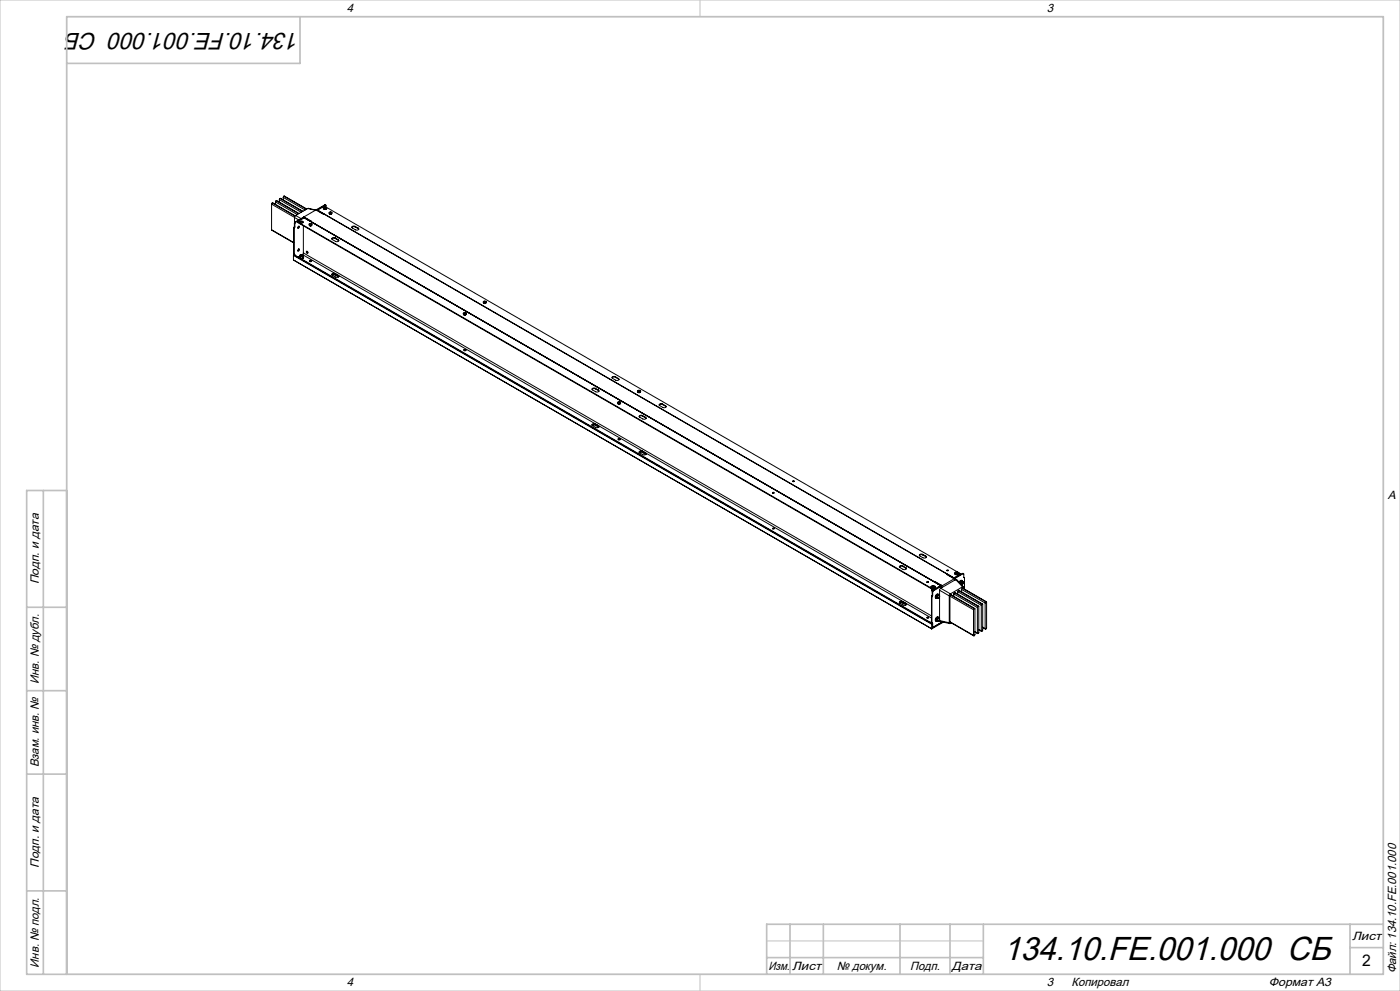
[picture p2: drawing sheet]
<svg xmlns="http://www.w3.org/2000/svg" width="420mm" height="297mm" viewBox="0 0 420 297" stroke-linecap="round" stroke-linejoin="round" font-family="sans-serif">
<g fill="none" stroke="#000" stroke-width=".3">
<path d="M83.8 59.8v.8M83.8 59.8l6.6 3.8M84 59.5l-.2 .3M84 59.5l6.9 3.8M84 59.5l6.8 3.9M85 59.2v.7M85 59.2l6.5 3.7M85.2 58.8l-.2 .4M85.2 58.8l6.8 3.8M85.2 58.8l6.8 3.9M81.5 68.9l6.6 3.9M81.5 68.9l6.6 3.8"/>
<path d="M81.5 61.2l8.1 4.7M81.5 61.2v7.7M81.7 60.8l-.2 .4M81.7 60.8l6.9 3.9M81.7 60.8l6.8 3.9M82.6 60.5v.8M82.6 60.5l6.6 3.8M82.9 60.1l-.3 .4M82.9 60.1l6.8 3.9M82.9 60.1l6.7 3.9M88 76.5l191.5 110.6M88 76.5v1.4"/>
<path d="M88 77.9h.1M88 77.9l191.5 110.6M88.1 76.1l191.6 110.8M88.1 76.4l-.1 .1M88.1 76.1l.1 .1M88.1 68.3l.1 .1M88.1 68.3v7.8M88.1 76.4l191.5 110.6M88.2 76.2l.3 .3M88.2 68.4v7.8M88.2 76.3l-.1 .1M88.3 68l-.2 .3"/>
<path d="M88.3 66.9v1.1M88.3 76.3v.1M88.3 66.9l.2 .1M88.3 68h.2M88.5 68l-.3 .4M88.5 67v1M88.5 66.5l-.2 .4M88.5 66.5l.2 .1M88.7 66.6l-.2 .4M88.7 64.6l-.3 .5-.1 1.7M88.7 64.6l1.6 .9M89.2 66.5l190.9 110.4v-.2"/>
<path d="M89.2 66.5l190.9 110.2M89.5 67.9a.23 .23 0 0 1 .3 .1 .23 .23 0 0 1-.2 .3 .23 .23 0 0 1-.3-.2zM89.5 74.7a.23 .23 0 0 1 .3 .2 .23 .23 0 0 1-.2 .3 .23 .23 0 0 1-.3-.2zM89.6 74.7l.1 .1M89.7 67.8l-.4 .5M89.7 74.7h.1M89.7 74.7l-.4 .5M89.8 77.2h.1M89.9 77l-.1 .2M89.9 76.7v.6M89.9 76.7l.4 .2M89.9 76.8l-.5 .2"/>
<path d="M90.1 66.4v.1M90.1 66.5l-.1 .2M90.2 76.5l.5 .1-.4 .1zM90.3 76.9v.6l.5-.1M90.6 66.3l.4 .2-.2 .3-.5 .1-.4-.2 .2-.3M90.6 66.3l-.5 .1M90.6 66.4l.3 .2M90.6 66.3v.1M90.6 66.4l-.5 .1M90.7 76.3h-.1M90.7 76.3l188.7 108.9M90.8 76.8l-.5 .1"/>
<path d="M90.8 76.8v.6M90.9 65.2h.6M90.9 65.2l-2.4 1.3M90.9 65.2h.1M90.9 77h.1a.42 .42 0 0 1-.1 .5 .42 .42 0 0 1-.5 .1M90.9 76.5l-.1 .3M90.9 76.5l-.3-.2-.5 .1-.2 .3M90.9 76.5l-.1 .9M91 75.8l-.3 .5M91 67.7v8.1M91 75.8l188.4 108.8M91 65.2h.3"/>
<path d="M91 65.1h.1M91 65.2v.2M91 65.1l191.5 110.5M91 65.1l3.9-2.3 191.5 110.6M91 65.2l-2.3 1.4M91.1 77.2v.1M91.3 65.3l190.9 110.2M91.3 65.3l-2.1 1.2M91.3 65.3h.1M91.3 65.2v.1M91.5 65.2l1.9 1.1v.2M91.5 65.2h-.2"/>
<path d="M92 75.3l.3 .2v.4l-.4-.3zM92.2 75.4l.2 .2M92.3 62.5l2.4 .5M92.3 62.5l-3.6 2.1M92.3 62.5l2.3 .5M92.7 67.2a.43 .43 0 0 1 .6-.2 .43 .43 0 0 1 .2 .5h-.6zM92.8 67.5l.4 .2 .3-.2M92.9 67.5h.5M95.1 62.8v.3M95.1 63.1l2.1 1.1M95.1 62.8h.1M95.2 62.8v.2"/>
<path d="M95.2 63l-.1 .1M95.2 63h.1M95.3 63l190.9 110.2M95.3 63l2-1.2 190 109.6M97.1 62.3v.1M97.1 62.4l-.1 .2M97.4 61.4l.3 .1M97.4 61.4l-2.3 1.4M97.4 61.4l.2 .1M97.6 61.5h.2v.6M97.6 61.5l-2.4 1.3M97.6 62.4l.4 .1"/>
<path d="M97.6 62.2l.4 .2-.1 .3-.5 .1-.4-.2 .1-.3M97.6 62.2l-.5 .1M97.6 62.2v.2M97.6 62.4h-.5M97.8 62.4v.2M97.8 62.6h.1M98.7 63.7l.3-.1a.4 .4 0 0 1 .5-.1 .4 .4 0 0 1 0 .6 .4 .4 0 0 1-.5 0zM98.8 64l.4 .3 .3-.3M98.9 64.1h.5zM100.6 71.3l-.3-.1a.41 .41 0 0 0-.6 0 .41 .41 0 0 0 0 .6l1.2 .6a.41 .41 0 0 0 .6 0 .41 .41 0 0 0 0-.6M100.6 71.5l-.6-.1-.5 .2M100.6 71.5l.9 .5"/>
<path d="M100.6 71.3l.9 .5M100.6 71.3v.2M101.5 72l.1 .2M101.5 71.8v.2M106.6 67.8h-.3a.41 .41 0 0 0-.6 0 .41 .41 0 0 0 0 .5l1.2 .7a.41 .41 0 0 0 .6 0 .41 .41 0 0 0 0-.6M106.6 68l-.6-.1-.5 .3M106.6 67.8l.9 .6M106.6 68l.9 .5M106.6 67.8v.2M107.5 68.5l.1 .2M107.5 68.4v.1M99.5 82.3l.9-.2 1.2 .8"/>
<path d="M100.6 82l-.3-.1a.41 .41 0 0 0-.6 0 .41 .41 0 0 0 0 .6l1.2 .6a.41 .41 0 0 0 .6 0 .41 .41 0 0 0 0-.6M100.6 82.4l-1 .1M100.6 82l.9 .5M100.6 82v.4M100.6 82.4l.9 .5M101.5 82.5v.4M101.5 82.9v.1M139 93.8a.4 .4 0 0 1 .6-.2 .4 .4 0 0 1 .1 .6l-.2 .1a.32 .32 0 0 1-.4-.1 .32 .32 0 0 1-.1-.4zM139.1 94.2l.3 .3 .4-.3M139.2 94.3h.5M145 90.4l.2-.1a.38 .38 0 0 1 .5-.1 .38 .38 0 0 1 .1 .6 .38 .38 0 0 1-.6 0zM145.1 90.8l.3 .2 .4-.2"/>
<path d="M145.2 90.8v.1M145.2 90.8h.5zM145.3 90.3l.3 .1zM139.3 104.8l.3 .1zM178.6 116.4l-.2-.1a.41 .41 0 0 0-.6 0 .41 .41 0 0 0 0 .6l1.2 .6a.41 .41 0 0 0 .5 0 .41 .41 0 0 0 0-.6M178.6 116.5l-.6-.1-.4 .3M178.6 116.5l.9 .6M178.6 116.4l.9 .5M178.6 116.4v.1M179.5 117.1l.2 .1M179.5 116.9v.2M184.6 112.9l-.3-.1a.41 .41 0 0 0-.5 0 .41 .41 0 0 0 0 .6l1.2 .6a.41 .41 0 0 0 .5 0 .41 .41 0 0 0 0-.6"/>
<path d="M184.6 113.1l-.6-.1-.4 .2M184.6 112.9l.9 .5M184.6 113.1l.9 .5M184.6 112.9v.2M185.5 113.6l.2 .2M185.5 113.4v.2M191.3 117.1l.1-.1a.38 .38 0 0 1 .6-.1 .38 .38 0 0 1 0 .6 .38 .38 0 0 1-.5 0zM191.4 117.5l.3 .2 .4-.2M191.5 117.5h.5zM191.6 117l.3 .1zM177.6 127.4l.9-.2 1.2 .7M178.6 127.5v-.4l-.2-.1a.41 .41 0 0 0-.6 0 .41 .41 0 0 0 0 .6l1.2 .6a.41 .41 0 0 0 .5 0 .41 .41 0 0 0 0-.6v.4"/>
<path d="M178.6 127.5h-.9M178.6 127.5l.9 .5M179.5 128l.1 .1M185.3 120.6a.4 .4 0 0 1 .6-.2 .4 .4 0 0 1 .1 .6h-.3a.32 .32 0 0 1-.3 0 .32 .32 0 0 1-.1-.4zM185.4 120.9l.3 .3 .4-.3M185.5 121h.5M185.6 131.6h.3zM191.8 135.6l.8-.3 1.2 .8M192.8 124.5l-.3-.1a.41 .41 0 0 0-.6 .1 .41 .41 0 0 0 0 .5l1.2 .6a.41 .41 0 0 0 .6 0 .41 .41 0 0 0 0-.5M192.8 135.6v-.4l-.3-.1a.41 .41 0 0 0-.6 0 .41 .41 0 0 0 0 .6l1.2 .6a.41 .41 0 0 0 .6 0 .41 .41 0 0 0 0-.5v.4M192.8 124.7l-.6-.1-.4 .3M192.8 135.6l-.9 .1"/>
<path d="M192.8 124.7l.9 .5M192.8 124.5l.9 .6M192.8 124.5v.2M192.8 135.6l.9 .6M193.7 125.2l.1 .2M193.7 125.1v.1M193.7 136.2h.1M198.8 121.1l-.3-.1a.41 .41 0 0 0-.6 0 .41 .41 0 0 0 0 .6l1.2 .6a.41 .41 0 0 0 .6 0 .41 .41 0 0 0 0-.6M198.8 121.2h-.6l-.4 .2M198.8 121.1l.9 .5M198.8 121.1v.1M198.8 121.2l.9 .6"/>
<path d="M199.7 121.8l.1 .1M199.7 121.6v.2M231.8 147.8h.4M231.8 158.5h.4M232.1 158.4v.1M237.8 144.3h.4M270.8 169.6l-.2-.1a.41 .41 0 0 0-.6 0 .41 .41 0 0 0 0 .6l1.2 .6a.41 .41 0 0 0 .5 0 .41 .41 0 0 0 0-.6M270.8 169.8l-.6-.1-.4 .2M270.8 169.6l.9 .5M270.8 169.6v.2M270.8 169.8l.9 .5M271.7 170.3l.2 .2"/>
<path d="M271.7 170.1v.2M276.8 166.1h-.2a.41 .41 0 0 0-.6 0 .41 .41 0 0 0 0 .5l1.2 .7a.41 .41 0 0 0 .5 0 .41 .41 0 0 0 0-.6M276.8 166.3l-.6-.1-.4 .3M276.8 166.1l.9 .6M276.8 166.1v.2M276.8 166.3l.9 .5M277.7 166.8l.2 .2M277.7 166.7v.1M278.1 174.3l.4 .1-.3 .1zM278.5 174.5h-.4M278.5 174.5h.1M279.3 175.9a.68 .68 0 0 0 .6 .5 .68 .68 0 0 0 .7-.5"/>
<path d="M279.4 175.7l.7-.2a.4 .4 0 0 1 .5 .5 .4 .4 0 0 1-.6 .2h-.2a.4 .4 0 0 1-.4-.1 .4 .4 0 0 1 0-.4zM279.4 178.8v7.9l.3 .1-.3-.2h.2M279.4 178.8l.2 .1M279.5 176.5v.5M279.5 177l.3 .1M279.6 178.9v7.7M279.6 175.8a.34 .34 0 0 1 .6-.2 .34 .34 0 0 1 0 .5 .34 .34 0 0 1-.6-.1zM279.7 178.4l-.3 .4M279.7 177.4h.1M279.7 178.4l.1 .1M279.7 177.4v1M279.7 176l.2-.2 .2 .2"/>
<path d="M279.8 178.5l-.2 .4M279.8 177.4v1.1M279.9 177l-.2 .4M279.9 177l.1 .1M280 176.8v.1M280 177.1l-.2 .3M280.1 174.3l.3-.1 2 1.2M280.7 178.7l.1 .5M280.7 178.7l.1 .1M280.8 178.8l.1 .4M280.8 178.8l.3 .1M280.9 179.2h-.1"/>
<path d="M280.9 179.2l.3 .2M281 179.3a.57 .57 0 0 1-.2-.8 .57 .57 0 0 1 .8-.2 .65 .65 0 0 0-.9 0 .65 .65 0 0 0 0 .9l.3 .1M281.1 178.2l-.4 .5M281.1 178.3h.1M281.1 178.9l.1 .3M281.1 178.3l-.3 .5M281.1 178.3l.3 .2M281.2 179.2l.2 .2M281.2 179.2v.2M281.3 178.7l-.2 .2M281.3 178.7l-.1 .5M281.4 179.4h-.2"/>
<path d="M281.4 178.5l-.1 .2M281.5 178.2h-.4M281.5 178.2h.1M281.5 178.2l-.4 .1M281.5 178.2l.3 .2M281.6 178.5l-.3 .2M281.6 178.5l.3 .1M281.6 178.5h-.2M281.7 179.1l-.3 .3M281.8 178.4l.1 .2M281.8 178.4l-.2 .1M281.9 176.9l2.9 1.7"/>
<path d="M281.9 176.9v1.7M281.9 178.8v6.7M281.9 178.6l-.2 .5M281.9 178.6v.2M281.9 178.8l-.2 .3M282.2 176.3l-.3 .6M282.2 176.3l2.9 1.7M282.2 175.5v.1M282.2 175.5l-2.1 1.2M282.2 175.6l.2 .1M282.2 175.6l-2.3 1.4M282.4 175.4v.3"/>
<path d="M282.4 175.7l-2.4 1.4M282.4 175.4l-.2 .1M282.4 175.7v.5M282.5 175.6v.5M284.1 170.9h.4l-.3 .2zM284.1 171h.4M284.1 172.1l-.1 .1 2 1.1M284.8 178.6v8M285 178.7v7.6M285 178.7l7.1 4M285.1 178l-.3 .6M285.2 178.3l7.2 4.1"/>
<path d="M285.2 178.3l-.2 .4M285.2 178.3l7.1 4.1M286 173.3h.5M286.1 173.2h.3M286.1 173.2l-.1 .1M286.1 178v.7M286.1 178l7.1 4.1M286.2 173.2h-.1M286.4 177.6l7.2 4.1M286.4 177.6l-.3 .4M286.4 177.6l7 4.1M286.4 171.8a.68 .68 0 0 0 .6 .5 .68 .68 0 0 0 .7-.5"/>
<path d="M286.4 173.4l-3.9 2.2M286.4 173.4v.5M286.4 173.2l.1 .1M286.5 171.6l.7-.2a.43 .43 0 0 1 .4 .6 .43 .43 0 0 1-.7 .2 .39 .39 0 0 1-.4-.2 .39 .39 0 0 1 0-.4zM286.5 173.3v.5M286.7 173.7h.3l2 2.2M286.7 173.7l-4.5 2.6M286.7 173.7l2.1 2.2M286.8 171.9l.2-.2 .2 .2M287.3 177.3v.8M287.3 177.3l7.1 4.1M287.5 176.9l7.2 4.1"/>
<path d="M287.5 176.9l-.2 .4M287.5 176.9l7.1 4.1M287.6 171.6l.6 .4M287.7 174.5l.6-.6 .4 .3a.5 .5 0 0 0-.6-.2 .5 .5 0 0 0-.3 .6M288.1 174.2v.1M288.1 174.2l-.2 .5 .2-.4M288.1 174.3l.3 .1M288.1 174.9l.1 .1M288.2 175h.1M288.2 172l-2 1.2M288.2 172v.2M288.4 174.7l-.2 .3"/>
<path d="M288.4 174.7l-.1 .4M288.4 174.4v.3M288.6 175.2h.1M288.5 176.6v.8M288.5 176.6l7.1 4.1M288.5 174l-.4 .2M288.5 174.1h.1M288.5 174v.1M288.5 174.1l-.4 .2M288.5 174.1l.3 .2M288.7 174.4l-.3 .3M288.7 174.4l.3 .1"/>
<path d="M288.7 174.4h-.3M288.7 176.3l7.2 4M288.7 176.3l-.2 .3M288.7 176.3l7.1 4.1M288.8 175.9h.2l.1 .5M288.8 175.9l-3.7 2.1M288.8 171.9h.3M288.8 171.9l-2.4 1.3M288.8 171.9h.1M288.8 174.3l.2 .2M288.8 174.3l-.1 .1M288.9 174.9l-.3 .3"/>
<path d="M288.9 171.9l.2 .1v1.1l.2 .1v3.3M288.9 171.9l-2.4 1.4M289 174.5l-.1 .4M289.1 173h.1M289.1 173l.2 .1M269.8 180.6l.9-.2 1.2 .8M270.8 180.7v-.4l-.2-.1a.41 .41 0 0 0-.6 0 .41 .41 0 0 0 0 .6l1.2 .6a.41 .41 0 0 0 .5 0 .41 .41 0 0 0 0-.6v.4M270.8 180.7l-.9 .1M270.8 180.7l.9 .5M271.7 181.2l.1 .1M278.1 185l.4 .1-.3 .1zM278.1 185.2h.4"/>
<path d="M278.4 185.1v.1M279.3 186.6h.1M279.4 186.4l-.1 .2M279.4 186.1h.1M279.4 186v.1M279.5 188.5h.1M279.5 187.1v1.4M279.6 186.6l.2 .2v1M279.6 187l-.1 .1M279.7 187.9l.2 .1M279.7 186.9l-.1 .1M279.7 187.8h.1"/>
<path d="M279.8 187.8l.2 .1M280.8 185.5v.5M280.8 185.5h.1M280.8 186h.1M280.8 185.5l.3 .2M280.8 186l.3 .2M280.9 185.1a.39 .39 0 0 1 .4-.2 .39 .39 0 0 1 .3 .3 .56 .56 0 0 0-.8 .1 .56 .56 0 0 0 .2 .8 .53 .53 0 0 1-.5-.4 .53 .53 0 0 1 .4-.6zM281.1 185.7l.1 .3M281.1 186.2h.2M281.1 185.1h.4M281.1 185.1l-.3 .4M281.1 185.1h.1"/>
<path d="M281.2 186l.1 .2M281.2 186l-.1 .2M281.2 185.1l-.4 .4M281.2 185.1h.3M281.2 185.1l.3 .2M281.3 185.5l-.2 .2M281.3 185.5l-.1 .5M281.5 185.3h.2M281.5 185.3l-.2 .2M281.5 185.1h.1M281.5 185.1l.3 .2M281.7 185.3l-.4 .2"/>
<path d="M281.7 185.3l.2 .3M281.7 186l-.4 .2M281.8 185.3l.1 .3M281.8 185.3h-.1M281.9 186l.1 .2 2.9 .7M281.9 186l2.9 .6M281.9 185.6v.4M281.9 185.6l-.2 .4M282.4 186.3l.1 .2M282.5 186.5h.1M282.5 186.3v.2M282.7 186.4l-3 1.7v-1.2"/>
<path d="M283 186.5l-3.5 2M284.8 186.6l.1 .3 .5-.2M285 186.3l7.1 4.3M285 186.3l7.1 4.1M292.1 182.7v7.7M292.3 182.4l-.2 .3M292.3 182.4l.2 .1v7.7a.24 .24 0 0 1-.1 .3 .24 .24 0 0 1-.3-.1M292.5 189.4l.8 .5M292.5 189.3l.7 .4M293.2 182.1v7.6M293.4 181.7l-.2 .4M293.4 181.7l.2 .1v7.7a.24 .24 0 0 1 0 .3 .24 .24 0 0 1-.4-.1"/>
<path d="M293.6 188.7l.8 .5M293.6 188.6l.8 .5M294.4 181.4v7.7M294.6 181l-.2 .4M294.6 181l.2 .2v7.6a.24 .24 0 0 1-.1 .4 .24 .24 0 0 1-.3-.1M294.8 188.1l.8 .4M294.8 188l.8 .4M295.6 180.7v7.7M295.8 180.4l-.2 .3M295.8 180.4l.2 .1v7.7a.24 .24 0 0 1-.1 .3 .24 .24 0 0 1-.3-.1"/>
<circle cx="93.1" cy="67.1" r=".13"/>
<circle cx="93.2" cy="78.1" r=".13"/>
<circle cx="93.2" cy="78.2" r=".27"/>
<circle cx="99.1" cy="63.7" r=".13"/>
<circle cx="139.5" cy="93.9" r=".13"/>
<circle cx="139.4" cy="104.9" r=".29"/>
<circle cx="185.7" cy="131.6" r=".29"/>
<circle cx="185.7" cy="120.6" r=".13"/>
<circle cx="232" cy="158.4" r=".22"/>
<circle cx="232" cy="147.7" r=".22"/>
<circle cx="238" cy="144.2" r=".22"/>
<circle cx="287" cy="171.7" r=".29"/>
</g>
<path d="M0 0h420v297h-420zM20 5h395v287h-395zM210 0v5M217.5 5h.1M20 148.5h.1M415 148.5h.1M405 277v15M210 292v5M217.5 292h.1M230 282h65" fill="none" stroke="#c0c0c0" stroke-width=".3"/>
<g fill="none" stroke="#c0c0c0" stroke-width=".5">
<path d="M90 5v14h-70M13 147v145M20 147h-12v145h407v-287h-395v287M8 182h12M8 207h12M8 232h12M8 267h12M237 277v15M247 277v15M270 277v15M285 277v15M295 277v15"/>
<path d="M405 277v15M415 277h-185v15M230 287h65M405 284h10"/>
</g>
<text font-size="10" x="301" y="287.6">134.10.FE.001.000 СБ</text>
<text font-size="7.1" x="90" y="9.8" transform="rotate(-180 90 9.8)">134.10.FE.001.000 СБ</text>
<text font-size="4.8" x="408.7" y="289.5">2</text>
<g font-size="3.6" fill="#010000">
<text x="104" y="3.6">4</text>
<text x="314" y="3.6">3</text>
<text x="416.4" y="149.6">A</text>
<text x="104" y="295.6">4</text>
<text x="314" y="295.6">3</text>
</g>
<g font-size="3.6">
<text x="11.6" y="175.1" transform="rotate(-90 11.6 175.1)">Подп. и дата</text>
<text x="11.6" y="205" transform="rotate(-90 11.6 205)">Инв. № дубл.</text>
<text x="11.6" y="230" transform="rotate(-90 11.6 230)">Взам. инв. №</text>
<text x="11.6" y="260.1" transform="rotate(-90 11.6 260.1)">Подп. и дата</text>
<text x="405.6" y="281.6">Лист</text>
<text x="11.6" y="290" transform="rotate(-90 11.6 290)">Инв. № подл.</text>
<text x="230.5" y="290.6">Изм.</text>
<text x="237.7" y="290.6">Лист</text>
<text x="251" y="290.6">№ докум.</text>
<text x="273" y="290.6">Подп.</text>
<text x="285.5" y="290.6">Дата</text>
<text x="418.9" y="291.8" transform="rotate(-90 418.9 291.8)">Файл: 134.10.FE.001.000</text>
<text x="321.5" y="295.6">Копировал</text>
<text x="380.7" y="295.6">Формат А3</text>
</g>
</svg>
